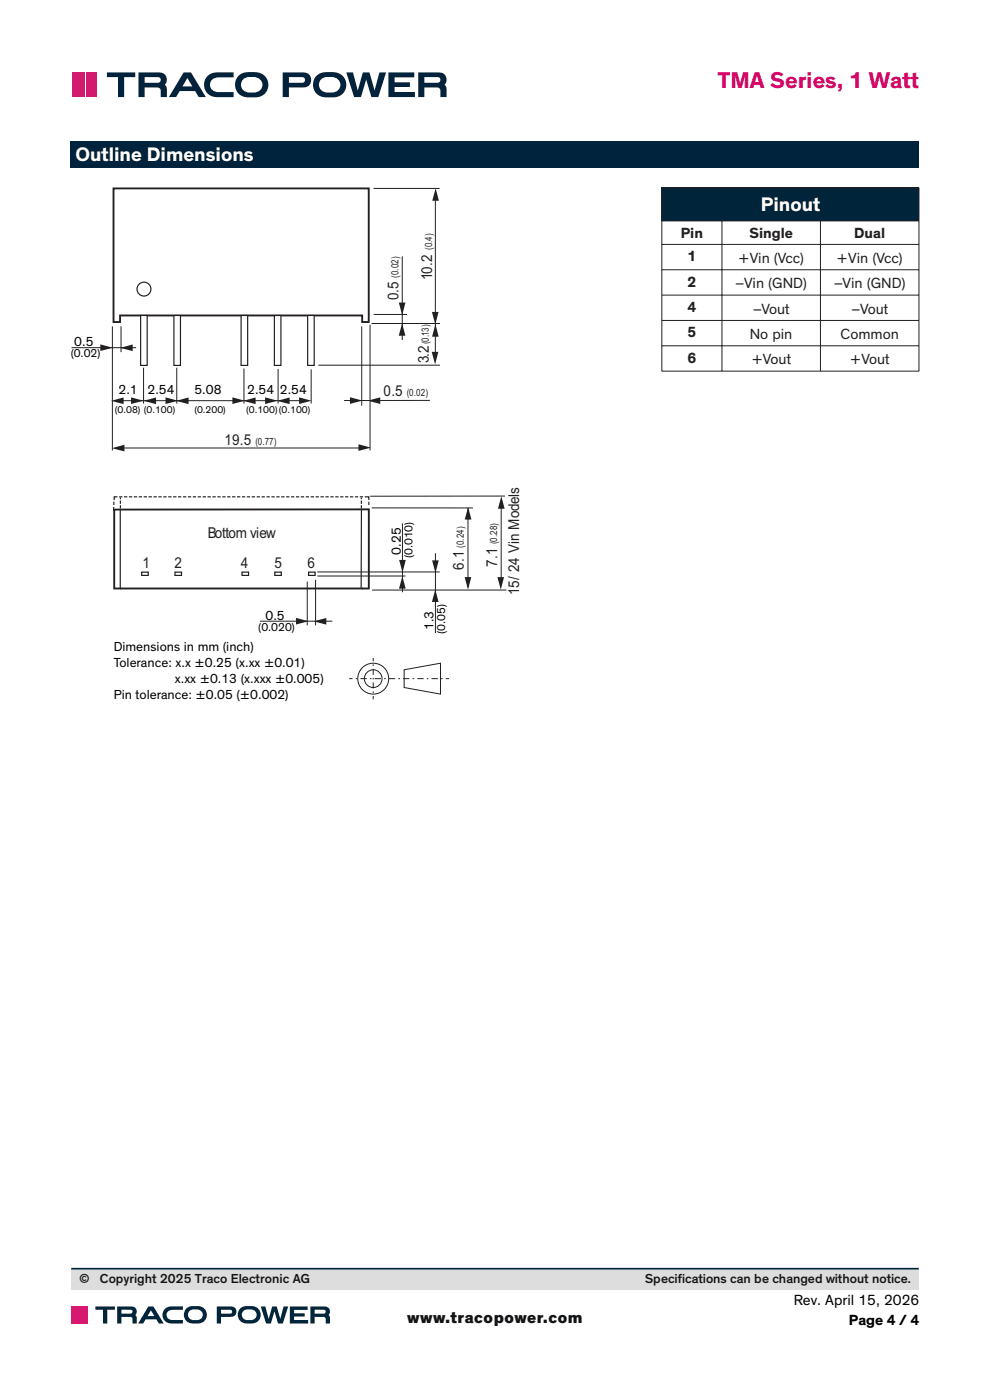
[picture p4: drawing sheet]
<svg xmlns="http://www.w3.org/2000/svg" width="210mm" height="297mm" viewBox="0 0 210 297" stroke-linecap="round" stroke-linejoin="round" font-family="sans-serif">
<path d="M15 30h180v5.7h-180z" fill="#00233d"/>
<path d="M24.2 108.1h54v16.7h-54z" fill-rule="evenodd" fill="#fff"/>
<path d="M24.2 108.1h54v16.7h-54z" fill="none" stroke="#231f20" stroke-width=".4"/>
<g fill="#231f20">
<path d="M63.4 84.3l2.7 .7-2.7 .7z"/>
<path d="M58.8 85l2.6-.7v1.4z"/>
</g>
<path d="M78.2 108.1v.1M25.5 124.8h.2M76.7 124.8h.3" fill="none" stroke="#231f20" stroke-width=".35"/>
<g fill="none" stroke="#231f20" stroke-width=".25">
<path d="M24.1 106.4v.7M24.9 105.4h-.7v.7M25.3 105.4h.7M25.5 108.2v16.6M26.3 105.4h.7M27.4 105.4h.6M28.4 105.4h.7M29.4 105.4h.7M30.5 105.4h.7M31.5 105.4h.7M32.6 105.4h.7M33.6 105.4h.7"/>
<path d="M34.6 105.4h.7M35.7 105.4h.7M36.7 105.4h.7M37.8 105.4h.7M38.8 105.4h.7M39.9 105.4h.7M40.9 105.4h.7M41.9 105.4h.7M43 105.4h.7M44 105.4h.7M45.1 105.4h.7M46.1 105.4h.7"/>
<path d="M47.1 105.4h.7M48.2 105.4h.7M49.2 105.4h.7M50.3 105.4h.7M51.3 105.4h.7M52.4 105.4h.7M53.4 105.4h.7M54.4 105.4h.7M55.5 105.4h.7M56.5 105.4h.7M57.6 105.4h.7M58.6 105.4h.7"/>
<path d="M59.7 105.4h.6M60.7 105.4h.7M61.7 105.4h.7M62.8 105.4h.7M63.8 105.4h.7M64.9 105.4h.7M65.9 105.4h.7M66.9 105.4h.7M68 105.4h.7M69 105.4h.7M70.1 105.4h.7M71.1 105.4h.7"/>
<path d="M72.2 105.4h.7M73.2 105.4h.7M74.2 105.4h.7M75.3 105.4h.7M76.3 105.4h.7M76.7 108.1l-.1 16.8M77.4 105.4h.8v.7M78.2 106.4v.7M30.1 121.4h1.3v.7h-1.3zM37.1 121.4h1.4v.7h-1.4zM51.3 121.4h1.4v.7h-1.4zM58.3 121.4h1.4v.7h-1.4z"/>
<path d="M65.5 121.4h1.3v.7h-1.3z"/>
</g>
<path d="M24.1 40h54.1v28.3h-1.4v-1.4h-51.3v1.4h-1.4z" fill="#fff"/>
<path d="M24.1 40h54.1v28.3h-1.4v-1.4h-51.3v1.4h-1.4z" fill="none" stroke="#231f20" stroke-width=".4"/>
<path d="M29.8 66.9h1.4v10.6h-1.4z" fill="#fff"/>
<path d="M29.8 66.9h1.4v10.6h-1.4z" fill="none" stroke="#231f20" stroke-width=".25"/>
<path d="M36.9 66.9h1.4v10.6h-1.4z" fill="#fff"/>
<path d="M36.9 66.9h1.4v10.6h-1.4z" fill="none" stroke="#231f20" stroke-width=".25"/>
<path d="M51.1 66.9h1.4v10.6h-1.4z" fill="#fff"/>
<path d="M51.1 66.9h1.4v10.6h-1.4z" fill="none" stroke="#231f20" stroke-width=".25"/>
<path d="M58.2 66.9h1.4v10.6h-1.4z" fill="#fff"/>
<path d="M58.2 66.9h1.4v10.6h-1.4z" fill="none" stroke="#231f20" stroke-width=".25"/>
<path d="M65.3 66.9h1.4v10.6h-1.4z" fill="#fff"/>
<path d="M65.3 66.9h1.4v10.6h-1.4z" fill="none" stroke="#231f20" stroke-width=".25"/>
<path d="M23.8 69.2v26.4M25.7 69.2v5.5M30.5 78v7.6M37.5 78v7.6M51.8 78.2v7.4M59 78.3v7.3M66 78.4v7.2M78.5 68.9v26.7" fill="none" stroke="#231f20" stroke-width=".21"/>
<g fill="#231f20">
<path d="M56.2 84.3l2.7 .7-2.7 .7z"/>
<path d="M51.6 85l2.6-.7v1.4z"/>
<path d="M35.1 84.3l2.7 .7-2.7 .7z"/>
<path d="M30.4 85l2.7-.7v1.4z"/>
<path d="M27.8 84.3l2.7 .7-2.7 .7z"/>
<path d="M23.6 85l2.6-.7v1.4z"/>
<path d="M49.3 84.3l2.7 .7-2.7 .7z"/>
<path d="M37.3 85l2.7-.7v1.4z"/>
</g>
<path d="M25.4 85h38.6" fill="none" stroke="#231f20" stroke-width=".21"/>
<g fill="#231f20">
<path d="M76 94.3l2.7 .7-2.7 .7z"/>
<path d="M23.7 95.1l2.7-.7v1.4z"/>
</g>
<path d="M25.4 95h50.8" fill="none" stroke="#231f20" stroke-width=".21"/>
<circle cx="30.5" cy="61.3" r="1.48" fill="none" stroke="#231f20" stroke-width=".25"/>
<g fill="#231f20">
<path d="M25.5 73.8l2.6-.7v1.4z"/>
<path d="M21.3 73.1l2.6 .7-2.6 .7z"/>
</g>
<path d="M15.2 73.8h13.7" fill="none" stroke="#231f20" stroke-width=".21"/>
<g fill="#231f20">
<path d="M78 85l2.7-.7v1.4z"/>
<path d="M74.2 84.3l2.7 .7-2.7 .7z"/>
</g>
<path d="M79.2 40h14.1M76.7 69.2v16.9M78.8 68.6h14.5M91.2 84.9l-18.2 .1" fill="none" stroke="#231f20" stroke-width=".21"/>
<g fill="#231f20">
<path d="M91.6 66.2h1.4l-.7 2.6z"/>
<path d="M92.4 39.9l.7 2.7h-1.4z"/>
</g>
<path d="M85.3 54.4v17.7M92.3 42v34.7M79.3 66.7h7" fill="none" stroke="#231f20" stroke-width=".21"/>
<g fill="#231f20">
<path d="M85.3 68.6l.7 2.6h-1.4z"/>
<path d="M84.6 64.2h1.4l-.7 2.6z"/>
</g>
<path d="M24.1 107.6v.6M25.5 105.6v.3M25.5 106.2v.7M25.5 107.2v.7M76.7 105.6v.3M76.7 106.2v.7M76.7 107.2v.7" fill="none" stroke="#231f20" stroke-width=".25"/>
<path d="M66.9 123v9.7" fill="none" stroke="#231f20" stroke-width=".21"/>
<g fill="#231f20">
<path d="M66.6 131.8l2.6-.7v1.4z"/>
<path d="M62.8 131.1l2.6 .7-2.6 .7z"/>
</g>
<path d="M55.1 131.8h15.4M65.2 123.4v9.3" fill="none" stroke="#231f20" stroke-width=".21"/>
<g fill="#231f20">
<path d="M105.5 122.4h1.4l-.7 2.7z"/>
<path d="M106.3 105.3l.7 2.6h-1.4z"/>
</g>
<path d="M85.4 111v14.6M92.4 117.4v16.9M99.3 107.8v16.8M106.3 107.2v16.6M107.1 105.2l-28.6 .1M67.3 121.3h26M67.3 122.2h18.7M107.4 125.2h-28.5" fill="none" stroke="#231f20" stroke-width=".21"/>
<g fill="#231f20">
<path d="M84.7 118.8h1.4l-.7 2.6z"/>
<path d="M91.7 118.9h1.4l-.7 2.6z"/>
<path d="M98.6 122.4h1.4l-.7 2.7z"/>
<path d="M85.4 122.2l.6 2.7h-1.4z"/>
<path d="M92.3 125l.7 2.7h-1.4z"/>
<path d="M99.3 107.6l.7 2.6h-1.4z"/>
<path d="M91.6 74.6h1.4l-.7 2.7z"/>
</g>
<path d="M67.5 77.5h25.8" fill="none" stroke="#231f20" stroke-width=".21"/>
<path d="M92.4 68.8l.7 2.6h-1.5z" fill="#231f20"/>
<g fill="none" stroke="#231f20" stroke-width=".21">
<path d="M78.9 107.7l21.4 .1M79.2 139.6v.7M74.1 144h.7M79.2 147.7v.7M85.7 142.1l7.7-1.4v6.5l-7.7-1.3zM94.6 144h.7"/>
<circle cx="79.2" cy="144" r="3.3"/>
<circle cx="79.2" cy="144" r="1.88"/>
</g>
<path d="M75.5 144h.6" fill="none" stroke="#231f20" stroke-width=".21" stroke-dasharray=".3 .7" stroke-linecap="butt"/>
<path d="M76.5 144h17.7" fill="none" stroke="#231f20" stroke-width=".21" stroke-dasharray="1.3 .7 .3 .7" stroke-linecap="butt"/>
<path d="M79.2 147v-.6" fill="none" stroke="#231f20" stroke-width=".21" stroke-dasharray=".3 .6" stroke-linecap="butt"/>
<path d="M79.2 146.1v-5.5" fill="none" stroke="#231f20" stroke-width=".21" stroke-dasharray="1.3 .6 .3 .6" stroke-linecap="butt"/>
<path d="M140.4 39.9h54.5v7h-54.5z" fill="#00243a"/>
<g fill="none" stroke="#231f20" stroke-width=".21">
<path d="M140.3 39.9h54.7M140.4 39.9v6.9M194.9 39.9v6.9M140.3 57.2h54.7M140.3 51.9h54.7M140.3 46.9h54.7M140.4 46.9v4.9M140.4 51.9v5.3M140.4 57.3v5.2M153.1 46.9v4.9M153.1 51.9v5.3M153.1 57.3v5.2"/>
<path d="M174 46.9v4.9M174 51.9v5.3M174 57.3v5.2M194.9 46.9v4.9M194.9 51.9v5.3M194.9 57.3v5.2M140.3 78.7h54.7M140.3 73.4h54.7M140.3 68h54.7M140.3 62.6h54.7M140.4 62.7v5.2M140.4 68.1v5.2"/>
<path d="M140.4 73.4v5.3M153.1 62.7v5.2M153.1 68.1v5.2M153.1 73.4v5.3M174 62.7v5.2M174 68.1v5.2M174 73.4v5.3M194.9 62.7v5.2M194.9 68.1v5.2M194.9 73.4v5.3"/>
</g>
<g fill="#03233c">
<path d="M82.4 15.4h5.5v1h-4.2v1.1h3.3v1h-3.3v1h4.3v1.1h-5.6z"/>
<path d="M44.2 16a6.7 6.7 0 0 1 4-.6h1.4v1h-3.2a1.59 1.59 0 0 0-1.9 1.6 1.59 1.59 0 0 0 1.9 1.5h3.2v1.1h-3.5a2.64 2.64 0 0 1-2.6-1.6 2.64 2.64 0 0 1 .7-3z"/>
<path d="M22.7 15.4h6v1h-2.4v4.2h-1.3v-4.2h-2.3z"/>
<path d="M73.5 15.4h1.4l1 3.8 1.1-3.8h1.4l1.1 3.8 1-3.8h1.4l-1.7 5.2h-1.4l-1.1-3.7-1.1 3.7h-1.5z"/>
<path d="M39.8 16.5l1 1.8h-2.1zM38.9 15.4l-3.1 5.2h1.6l.7-1.3h3.3l.7 1.3h1.6l-3.2-5.2z"/>
<path d="M51.6 16.8a3 3 0 0 1 3.8 .4 1.69 1.69 0 0 1-.1 1.8 1.69 1.69 0 0 1-1.8 .6 1.8 1.8 0 0 1-1.9-.4 1.8 1.8 0 0 1-.3-2zM50.7 15.9a2.71 2.71 0 0 0-.6 3.1 2.71 2.71 0 0 0 2.6 1.7 3.9 3.9 0 0 0 3.7-1.1 2.7 2.7 0 0 0 .2-2.9 2.7 2.7 0 0 0-2.5-1.4 4.3 4.3 0 0 0-3.4 .6z"/>
<path d="M68.1 16.8a3 3 0 0 1 3.9 .4 1.69 1.69 0 0 1-.2 1.8 1.69 1.69 0 0 1-1.7 .6 1.8 1.8 0 0 1-1.9-.4 1.8 1.8 0 0 1-.4-2zM67.3 15.9a2.71 2.71 0 0 0-.7 3.1 2.71 2.71 0 0 0 2.6 1.7 3.9 3.9 0 0 0 3.7-1.1 2.7 2.7 0 0 0 .3-2.9 2.7 2.7 0 0 0-2.5-1.4 4.3 4.3 0 0 0-3.4 .6z"/>
</g>
<g fill="#03233c">
<path d="M61.3 16.4h2.8a.6 .6 0 0 1 .6 .6 .6 .6 0 0 1-.6 .6h-2.8zM60 15.4v5.2h1.3v-2h3a1.6 1.6 0 0 0 1.7-1.6 1.6 1.6 0 0 0-1.7-1.6z" fill-rule="evenodd"/>
<path d="M90 16.4h2.8a.6 .6 0 0 1 .6 .6 .6 .6 0 0 1-.6 .6h-2.8zM88.7 15.4v5.2h1.3v-2h2.6a.78 .78 0 0 1 .8 1v1h1.3v-2.1l-.4-.5a1.55 1.55 0 0 0 .3-1.8 1.55 1.55 0 0 0-1.6-.8z" fill-rule="evenodd"/>
<path d="M30.7 16.4h2.8a.6 .6 0 0 1 .6 .6 .6 .6 0 0 1-.6 .6h-2.8zM29.4 15.4v5.2h1.3v-2h2.6a.78 .78 0 0 1 .8 1v1h1.3l-.1-2.1-.3-.5a1.55 1.55 0 0 0 .2-1.8 1.55 1.55 0 0 0-1.5-.8z" fill-rule="evenodd"/>
</g>
<g fill="#d21a71">
<path d="M15.3 15.4h2.1v5.2h-2.1z"/>
<path d="M18.2 15.4h2.2v5.2h-2.2z"/>
</g>
<path d="M17.8 15.4v5.2" fill="none" stroke="#d21a71" stroke-width=".29"/>
<path d="M15.1 269.1h179.8v4.5h-179.8z" fill="#dcdddc"/>
<path d="M15.1 269.1h179.8" fill="none" stroke="#00263e" stroke-width=".35"/>
<g fill="#00263e">
<path d="M61.5 277.2h3.8v.7h-2.9v.7h2.2v.7h-2.2v.7h3v.8h-3.9z"/>
<path d="M34.9 277.7a4.6 4.6 0 0 1 3.3-.6h.6v.8h-2.2a1.1 1.1 0 0 0-1.3 1.1 1.1 1.1 0 0 0 1.3 1h2.2v.8h-2.4a1.82 1.82 0 0 1-1.8-1.1 1.82 1.82 0 0 1 .3-2z"/>
<path d="M20.2 277.2h4.2v.6h-1.6v3h-.9v-3h-1.7z"/>
<path d="M55.3 277.2h1l.7 2.6 .7-2.6h1l.7 2.6 .8-2.6h.9l-1.1 3.6h-1l-.8-2.6-.7 2.6h-1.1z"/>
<path d="M32 278l.7 1.2h-1.4zM31.5 277.2l-2.2 3.6h1.1l.5-.9h2.3l.5 .9h1l-2.1-3.6z"/>
<path d="M40.3 278a2.03 2.03 0 0 1 2.7 .6 1.32 1.32 0 0 1-1.8 1.5 1.15 1.15 0 0 1-1.2-.7 1.15 1.15 0 0 1 .3-1.4zM39.5 277.6a1.87 1.87 0 0 0-.3 2.1 1.87 1.87 0 0 0 1.8 1.1 2.5 2.5 0 0 0 2.7-1 1.86 1.86 0 0 0-1.7-2.7 2.72 2.72 0 0 0-2.5 .5z"/>
<path d="M51.7 278a2.03 2.03 0 0 1 2.7 .6 1.32 1.32 0 0 1-1.8 1.5 1.15 1.15 0 0 1-1.2-.7 1.15 1.15 0 0 1 .3-1.4zM50.9 277.6a1.87 1.87 0 0 0-.3 2.1 1.87 1.87 0 0 0 1.8 1.1 2.5 2.5 0 0 0 2.7-1 1.86 1.86 0 0 0-1.7-2.7 2.72 2.72 0 0 0-2.5 .5z"/>
</g>
<g fill="#00263e">
<path d="M46.9 277.8l2.2 .1a.42 .42 0 0 1 .1 .5 .42 .42 0 0 1-.4 .3h-1.9zM46 277.2v3.6h.9v-1.4h2.1a1.1 1.1 0 0 0 1.2-1.1 1.1 1.1 0 0 0-1.2-1.1z" fill-rule="evenodd"/>
<path d="M66.7 277.8l2.2 .1a.43 .43 0 0 1 .2 .5 .43 .43 0 0 1-.4 .3h-2zM65.8 277.2v3.6h.9v-1.4h2.2l.2 .5v.9h.9v-1.2l-.3-.6a1.07 1.07 0 0 0 .2-1.2 1.07 1.07 0 0 0-1.1-.6z" fill-rule="evenodd"/>
<path d="M25.8 277.8l2.1 .1a.43 .43 0 0 1 .2 .5 .43 .43 0 0 1-.4 .3h-1.9zM24.9 277.2v3.6h.9v-1.4h2.1l.2 .5v.9h.9v-1.2l-.3-.6a1.07 1.07 0 0 0 .2-1.2 1.07 1.07 0 0 0-1.1-.6z" fill-rule="evenodd"/>
</g>
<g fill="#d61871">
<path d="M15.1 277.2h1.5v3.6h-1.5z"/>
<path d="M17.2 277.2h1.5v3.6h-1.5z"/>
</g>
<path d="M16.9 277.2v3.6" fill="none" stroke="#d61871" stroke-width=".21"/>
<text font-size="4.9" fill="#d80368" x="152.3" y="18.7">TMA Series, 1 Watt</text>
<g font-size="4.2" fill="#fff">
<text x="16" y="34.2">Outline Dimensions</text>
<text x="161.4" y="44.8">Pinout</text>
</g>
<text font-size="3.5" fill="#121517" x="86.4" y="280.8">www.tracopower.com</text>
<g font-size="3.2" fill="#231f20">
<text x="144.4" y="50.4">Pin</text>
<text x="159" y="50.4">Single</text>
<text x="181.2" y="50.4">Dual</text>
<text x="91.7" y="59.5" transform="rotate(-90 91.7 59.5)">10.2</text>
<text x="145.8" y="55.4">1</text>
<text x="156.6" y="55.8">+Vin (Vcc)</text>
<text x="177.5" y="55.8">+Vin (Vcc)</text>
<text x="84.5" y="63.7" transform="rotate(-90 84.5 63.7)">0.5</text>
<text x="145.8" y="60.8">2</text>
<text x="156" y="61.2">–Vin (GND)</text>
<text x="176.9" y="61.2">–Vin (GND)</text>
<text x="145.8" y="66.2">4</text>
<text x="145.8" y="71.6">5</text>
<text x="159" y="71.9">No pin</text>
<text x="159.7" y="66.6">–Vout</text>
<text x="178.3" y="71.9">Common</text>
<text x="180.6" y="66.6">–Vout</text>
<text x="90.9" y="77" transform="rotate(-90 90.9 77)">3.2</text>
<text x="145.8" y="76.9">6</text>
<text x="159.4" y="77.3">+Vout</text>
<text x="180.3" y="77.3">+Vout</text>
<text x="81.4" y="84">0.5</text>
<text x="47.6" y="94.4">19.5</text>
<text x="44.1" y="114.2">Bottom view</text>
<text x="30.2" y="120.4">1</text>
<text x="37" y="120.4">2</text>
<text x="51.1" y="120.4">4</text>
<text x="58.2" y="120.4">5</text>
<text x="65.2" y="120.4">6</text>
<text x="98.4" y="120.9" transform="rotate(-90 98.4 120.9)">6.1</text>
<text x="105.5" y="120.3" transform="rotate(-90 105.5 120.3)">7.1</text>
<text x="110.1" y="126.3" transform="rotate(-90 110.1 126.3)">15/ 24 Vin Models</text>
</g>
<g font-size="3.2">
<text x="168.4" y="276.9">Rev. April 15, 2026</text>
<text x="180.1" y="281.1">Page 4 / 4</text>
</g>
<g font-size="2.8" fill="#000001">
<text x="15.8" y="73.3">0.5</text>
<text x="25.2" y="83.7">2.1</text>
<text x="31.3" y="83.7">2.54</text>
<text x="41.2" y="83.7">5.08</text>
<text x="52.4" y="83.7">2.54</text>
<text x="59.4" y="83.7">2.54</text>
<text x="85" y="117.7" transform="rotate(-90 85 117.7)">0.25</text>
<text x="56.3" y="131.4">0.5</text>
<text x="92" y="133.7" transform="rotate(-90 92 133.7)">1.3</text>
<text x="24.1" y="138.1">Dimensions in mm (inch)</text>
<text x="24.1" y="141.5">Tolerance: x.x ±0.25 (x.xx ±0.01)</text>
<text x="24.1" y="148.3">Pin tolerance: ±0.05 (±0.002)</text>
<text x="37.1" y="144.9">x.xx ±0.13 (x.xxx ±0.005)</text>
</g>
<g font-size="2.8" fill="#121517">
<text x="16.8" y="272.3">©</text>
<text x="21.2" y="272.3">Copyright 2025 Traco Electronic AG</text>
<text x="136.8" y="272.3">Specif</text>
<text x="143.8" y="272.3">ications can be changed without notice.</text>
</g>
<g font-size="2.5" fill="#000001">
<text x="15" y="75.8">(0.02)</text>
<text x="87.5" y="118.4" transform="rotate(-90 87.5 118.4)">(0.010)</text>
<text x="54.8" y="133.9">(0.020)</text>
<text x="94.5" y="134.4" transform="rotate(-90 94.5 134.4)">(0.05)</text>
</g>
<g font-size="2.1" fill="#231f20">
<text x="91.7" y="53" transform="rotate(-90 91.7 53)">(0.4)</text>
<text x="84.5" y="58.9" transform="rotate(-90 84.5 58.9)">(0.02)</text>
<text x="90.9" y="73" transform="rotate(-90 90.9 73)">(0.13)</text>
<text x="86.3" y="84">(0.02)</text>
<text x="54.2" y="94.4">(0.77)</text>
<text x="98.4" y="116.2" transform="rotate(-90 98.4 116.2)">(0.24)</text>
<text x="105.5" y="115.5" transform="rotate(-90 105.5 115.5)">(0.28)</text>
</g>
<g font-size="2.1" fill="#000001">
<text x="24.4" y="87.6">(0.08) (0.100)</text>
<text x="41.2" y="87.6">(0.200)</text>
<text x="52.2" y="87.6">(0.100)(0.100)</text>
</g>
</svg>
